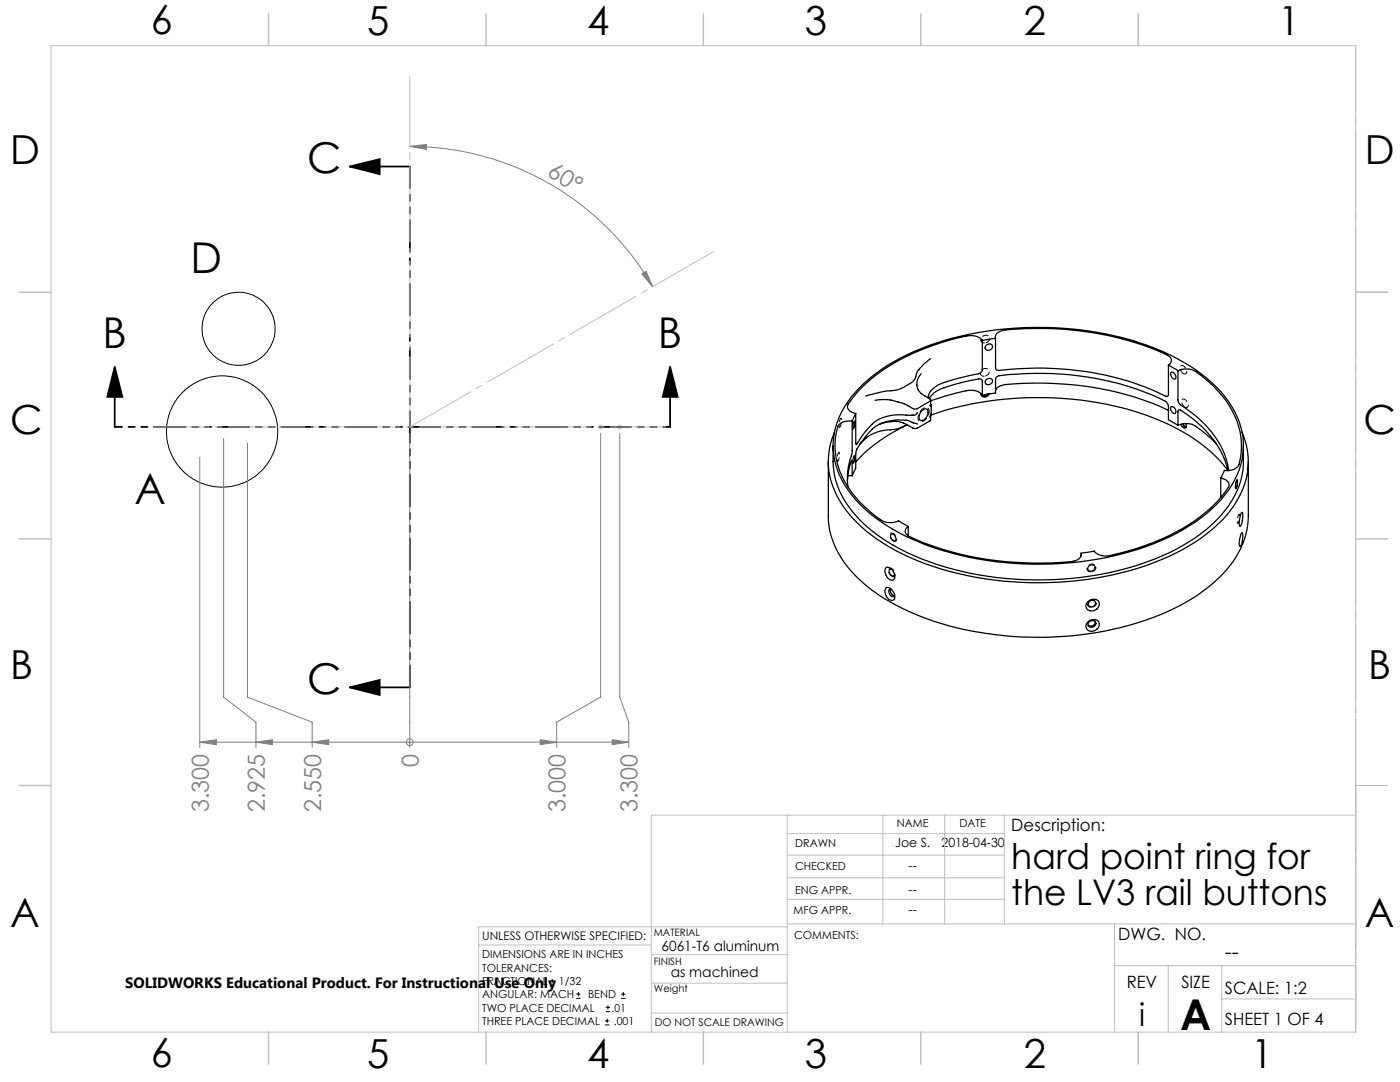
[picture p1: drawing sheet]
<svg xmlns="http://www.w3.org/2000/svg" width="279mm" height="216mm" viewBox="0 0 279 216" stroke-linecap="round" stroke-linejoin="round" font-family="sans-serif">
<g fill="none" stroke="#000" stroke-width=".2">
<path d="M109.8 196.6h.8M109.8 195.7h.8M110.2 195.3v.8M115 199.2h.9M115 198.4h.9M115.4 197.9v.9M124 199.2h.8M124 198.4h.8M124.4 197.9v.9M120.8 204.5h.8M120.8 203.7h.8M120.9 201.9h.8"/>
<path d="M120.9 201h.8M121.2 203.3v.8M121.3 200.6v.8"/>
<circle cx="47.6" cy="65.6" r="7.3"/>
<circle cx="44.3" cy="86.1" r="11.1"/>
</g>
<path d="M69.8 33.2l6-1.4v2.9zM69.8 33.2h12M22.9 73.2l1.5 6h-3zM22.9 73.2v12M133.7 73.2l1.6 6h-3zM133.7 73.2v12M69.8 137.2l6-1.5v3zM69.8 137.2h12" fill="none" stroke="#000" stroke-width=".35"/>
<g fill="none" stroke="#808080" stroke-width=".2">
<path d="M81.8 29.2l3.3-.4v1zM81.8 29.2a55.9 55.9 0 0 1 48.4 28M128.1 54.7l.8-.5 1.3 3zM39.9 91.2v57.9M44.6 87.5v51.6l6.5 5v5M49.4 88.4v50.7l12.9 5v5M81.8 86.5v62.6M119.9 86.5v52.6l-8.8 5v5M123.7 86.5v52.6l1.8 5v5M39.9 148.1h85.6M39.9 148.1l3.3-.5v1zM51.1 148.1l3.3-.5v1z"/>
<path d="M62.3 148.1l3.3-.5v1zM81.8 148.1h.1M107.8 147.6l3.3 .5-3.3 .5zM122.2 147.6l3.3 .5-3.3 .5z"/>
<circle cx="81.8" cy="148.1" r=".69"/>
</g>
<g fill="none" stroke="#c0c0c0" stroke-width=".2">
<path d="M10.2 9.1h260.3v196.9h-260.3zM270.5 58.3h6.4M119.4 85.2h1M119.5 84.8l.7 .7M119.9 84.7v1M120.2 84.8l-.7 .7M123.2 85.2h1M123.3 84.8l.7 .7M123.7 84.7v1M124 84.8l-.7 .7M270.5 156.7h6.4M157.1 162.7v43.3"/>
<path d="M157.1 175.2h43.3M157.1 170.6h43.3M157.1 166.3h43.3M157.1 179.5h43.3M176.2 162.7v21.7M188.5 162.7v21.7M200.4 162.7v21.7M270.6 162.7h-140.6v43.3M95.5 188.6h34.5M130 196.2h27.1M130 190.5h27.3M157.1 184.4h113.4"/>
<path d="M157.2 184.9h-61.7v21.1M222.4 184.4v21.6M222.4 192.7h48.1M233.2 192.7v13.3M243.8 199.3h26.7M243.8 192.7v13.3M130 202.1h27.1"/>
</g>
<path d="M236.2 74.5a.5 .5 0 0 0 .6-.1 .5 .5 0 0 0 0-.7l-.3-.4a.53 .53 0 0 0-.8-.3 .53 .53 0 0 0-.1 .8l.6 .7M236.5 81.2a.5 .5 0 0 0 .6-.1 .5 .5 0 0 0-.1-.7l-.2-.4a.53 .53 0 0 0-.8-.3 .53 .53 0 0 0-.1 .8l.6 .7M178 115a1.02 1.02 0 0 1-.4-1.6 1.11 1.11 0 0 1 .8 1.7l-.4-.1M178.3 108a1.02 1.02 0 0 1-.4-1.6 1.11 1.11 0 0 1 .8 1.6h-.4" fill="none" stroke="#000" stroke-width=".2" stroke-dasharray="1.3 .6" stroke-dashoffset=".2" stroke-linecap="butt"/>
<path d="M196.5 75.1a.78 .78 0 0 0 .9-.7 .78 .78 0 0 0-.6-.9 .83 .83 0 0 0-1.1 .5 .83 .83 0 0 0 .4 1l.4 .1M196.6 68.4a.78 .78 0 0 0 .9-.6 .78 .78 0 0 0-.6-.9 .83 .83 0 0 0-1.1 .4 .83 .83 0 0 0 .4 1.1h.4M217.8 114.1a.76 .76 0 0 1-.9-.7 .76 .76 0 0 1 .8-.8 .77 .77 0 0 1 1 .5 .77 .77 0 0 1-.7 1h-.2M217.9 121.2a.76 .76 0 0 1-.9-.7 .76 .76 0 0 1 .8-.8 .77 .77 0 0 1 1.1 .5 .77 .77 0 0 1-.8 .9l-.2 .1" fill="none" stroke="#000" stroke-width=".2" stroke-dasharray="1.3 .6" stroke-dashoffset="-.1" stroke-linecap="butt"/>
<path d="M167.3 91.9l.1-.2a1.7 1.7 0 0 0 0-1.4l-.2 .3a1.7 1.7 0 0 0 0 1.5l.1-.2M167.7 85.1l.1-.2a1.7 1.7 0 0 0 0-1.4l-.2 .3a1.7 1.7 0 0 0 0 1.5l.1-.2M246.8 97.4l-.1 .1a1.98 1.98 0 0 1 .2-1.8l.1 .7-.2 1M247.2 104.3l-.1 .1a1.98 1.98 0 0 1 .2-1.8l.1 .7-.2 1" fill="none" stroke="#000" stroke-width=".2" stroke-dasharray="1.3 .6" stroke-dashoffset=".6" stroke-linecap="butt"/>
<path d="M185.4 82.1a1.94 1.94 0 0 1-1.8 2 1.66 1.66 0 0 1 .4-2.4 .74 .74 0 0 1 .9-.4 .74 .74 0 0 1 .5 .8" fill="none" stroke="#000" stroke-width=".2" stroke-dasharray="1.3 .6" stroke-dashoffset=".5" stroke-linecap="butt"/>
<path d="M133.8 85.2h-110.9" fill="none" stroke="#000" stroke-width=".35" stroke-dasharray="6.3 1.3 1.3 1.3 1.3 1.3" stroke-dashoffset="4.9"/>
<path d="M81.8 33.2v104" fill="none" stroke="#000" stroke-width=".35" stroke-dasharray="6.3 1.3 1.3 1.3 1.3 1.3" stroke-dashoffset="2"/>
<path d="M270.6 9.1v49.2M270.6 58.3v49.2M270.6 107.5v49.2M270.6 156.7v49.2" fill="none" stroke="#c0c0c0" stroke-width=".2" stroke-dasharray="15.2 1.3 1.3 1.3" stroke-dashoffset="2.1"/>
<path d="M81.8 85.2v-70M81.8 85.2l60.6-35" fill="none" stroke="#c0c0c0" stroke-width=".2" stroke-dasharray="15.2 1.3 1.3 1.3" stroke-dashoffset="1.2"/>
<path d="M30.8 85.2h102" fill="none" stroke="#c0c0c0" stroke-width=".2" stroke-dasharray="15.2 1.3 1.3 1.3" stroke-dashoffset="4.2"/>
<g fill="none" stroke="#c0c0c0" stroke-width=".3">
<path d="M53.6 2.8v6.3M97 2.8v6.3M140.4 2.8v6.3M183.8 2.8v6.3M227.2 2.8v6.3M3.8 58.3h6.4M270.5 58.3h6.4M3.8 107.5h6.4M270.5 107.5h6.4M3.8 156.7h6.4M53.6 206v6.3M97 206v6.3"/>
<path d="M140.4 206v6.3M183.8 206v6.3M227.2 206v6.3"/>
</g>
<path d="M133.7 73.2l1.6 6h-3zM22.9 73.2l1.5 6h-3zM69.8 33.2l6-1.4v2.9zM69.8 137.2l6-1.5v3z" fill="#000"/>
<g fill="#808080">
<path d="M128.1 54.7l.8-.5 1.3 3zM81.8 29.2l3.3-.4v1z"/>
<path d="M62.3 148.1l3.3-.5v1zM51.1 148.1l3.3-.5v1zM39.9 148.1l3.3-.5v1zM107.8 147.6l3.3 .5-3.3 .5zM122.2 147.6l3.3 .5-3.3 .5z"/>
</g>
<g fill="none" stroke="#000" stroke-width=".25">
<path d="M171.6 77.3a41.1 41.1 0 0 1 18.7-9.9 67.5 67.5 0 0 1 40.2 2.1 32.2 32.2 0 0 1 14.7 10.7 14.7 14.7 0 0 1-.7 18.5 32.6 32.6 0 0 1-14 9.7 66.3 66.3 0 0 1-48.1-.7 30.2 30.2 0 0 1-13.8-10.9 14.7 14.7 0 0 1 1.3-17.6zM183.8 74.6a2.63 2.63 0 0 0 .8 4.4l1 .6a.26 .26 0 0 1 .1 .2 .26 .26 0 0 1-.1 .3l-2.5 1.4-.6 .1-2.1-1.1-1.8-.5a7.9 7.9 0 0 0-4-.1M185.7 79.8l.1 1M185.7 71.6a6 6 0 0 0-3 3.7l-.6 .9-1.9 1.1a9.5 9.5 0 0 1-3.7 .8l-3.7 1M195.8 78.6a.79 .79 0 0 0 .8 .7 .79 .79 0 0 0 .8-.7M196 67.9a3.2 3.2 0 0 0-3.2-.8 43.1 43.1 0 0 0-20.2 9.6 18.2 18.2 0 0 0-3.4 4.2 1.52 1.52 0 0 0 1.6 1.6M196 78.8l2.7-.4v-2.7a.76 .76 0 0 1 .8-.7 59.4 59.4 0 0 1 33.1 5.1l.5 .5 .1 .4v2.7l1.9 1.2M196 78.8v-2.7a.57 .57 0 0 0-.7-.5l-1.8 .4a28.5 28.5 0 0 0-6.7 2.1l-.9 .7-.4 .7M196 67.9v5.9a.91 .91 0 0 1-.7 .8l-2.6 .5a23 23 0 0 0-5.9 2l-.5 .3a2.74 2.74 0 0 0-1.1 2M196 78.8a3.1 3.1 0 0 0-3.2-.8l-4.5 1.1-2.6 .9M196.8 68.9a.65 .65 0 0 1 .9-.3 .65 .65 0 0 1 .3 .9 .68 .68 0 0 1-.9 .4 .68 .68 0 0 1-.4-.8zM196.8 75.7a.68 .68 0 0 1 .9-.2 .68 .68 0 0 1 .4 .9 .68 .68 0 0 1-.9 .4l-.5-.3-.1-.3z"/>
<path d="M197.1 78.6l-.3 .3a.74 .74 0 0 1-1-.1M198.7 67.5a1.26 1.26 0 0 1 1.1-1.5 61.8 61.8 0 0 1 16.1 .1 56 56 0 0 1 17.3 4.9 1.01 1.01 0 0 1 .6 .9 1.01 1.01 0 0 1-.6 .9M198.7 67.5l-2.7 .4M198.7 67.5v5.9a.59 .59 0 0 0 .8 .5 59.5 59.5 0 0 1 33.3 5.2l.3-.1 .1-.3v-5.9M198.7 77.9a2.32 2.32 0 0 1 2-1.2 63.3 63.3 0 0 1 32.5 5.2M233.2 72.8l1.9 1.2M233.7 74.3a.84 .84 0 0 1 .8 .4 .84 .84 0 0 1 0 .9 .96 .96 0 0 1-.8-1.3zM235.1 74a3.9 3.9 0 0 1 3.5 .1 21.5 21.5 0 0 1 8.6 11 13.2 13.2 0 0 1-.1 7.9l-.9 .7-.9 .2h-1l-.7 1.5M235.1 74v5.9l.4 .9a22.2 22.2 0 0 1 8.9 10l.8 3.1M165.3 92.1v10.9a17.5 17.5 0 0 0 6.5 12.9 45 45 0 0 0 19.6 9.5 67.5 67.5 0 0 0 42-3.6 31.2 31.2 0 0 0 13-10.2 15.8 15.8 0 0 0 2.7-8.6v-10.9M166.3 88.9a18.9 18.9 0 0 0 1.2 9 24.7 24.7 0 0 0 10.8 10.9 60.9 60.9 0 0 0 33.5 6.8 57.4 57.4 0 0 0 24.3-6.8 24.2 24.2 0 0 0 11.2-12 18.7 18.7 0 0 0 .8-7.9M166.5 86.3a15 15 0 0 0 2.6 15.9 36.3 36.3 0 0 0 17.3 10.9 68.4 68.4 0 0 0 45.5-1.5 32.2 32.2 0 0 0 14.5-10.9 14.8 14.8 0 0 0 1.5-14.4"/>
<path d="M169.2 94.9h.9M170.1 84a2.62 2.62 0 0 0-2.9 1.2 15.3 15.3 0 0 0 4.4 14.9l1.9 1.9a7.5 7.5 0 0 0 3.5 2.2l1 .1 1.3-.4 2 1.2M170.1 84l-.1 6.8a12.6 12.6 0 0 0-.8 6.4M170.1 94.9l-.1-3-.1 .1a12.8 12.8 0 0 0-.8 4M170.4 84.1l.2 .1v.5l-.1 .5-.2 .3-.1-.5zM170.5 90.9l.1 .1v.5l-.3 .9-.1-.5zM170.8 82.5l-.7 1.5M175.6 84.6a6.4 6.4 0 0 1 4.4-.3l2.2 1.1 .5 .1 2.9-1.5 .1-.2v-.9a59.7 59.7 0 0 1 22.4-3.6 60.2 60.2 0 0 1 26.7 6.2 28.9 28.9 0 0 1 10.2 8.4 18.2 18.2 0 0 0-7.1-10.5l-2.3-1.6a.32 .32 0 0 0-.4 0 .32 .32 0 0 0-.1 .4v2.7M180.9 84.7a6.6 6.6 0 0 1-3.9 1.1 7.4 7.4 0 0 0-5.3 2.8M181 84.8a32.3 32.3 0 0 0-10.2 7.3M183.1 82.3a1.52 1.52 0 0 1-1.7 .6 10 10 0 0 0-7 1.4 20.1 20.1 0 0 0-3.5 4.4l-.1-.2v-6M183.1 84.6l-.5-.1a8.3 8.3 0 0 0-9 1.6l-1.6 2a3.5 3.5 0 0 0-1.1 1.8l-.1 .6v2.9l-.7 1.5"/>
<path d="M184.1 81.9a.65 .65 0 0 1 .9-.3 .65 .65 0 0 1 .2 .9 1.43 1.43 0 0 1-1.5 1.4 1.46 1.46 0 0 1 .4-2zM185.8 80.8v.2l-.2-.1M185.8 80.9v1.6l-.2 .7M233.7 81.2a.81 .81 0 0 1 .8 .4 .81 .81 0 0 1-.1 .9 1 1 0 0 1-.7-1.3zM235.1 84.9a3.7 3.7 0 0 1 3.5 .2l2.3 1.7 1.9 1.8M236 84.6l.3 .5 .4 .2M236 84.6l.5 .6M236.6 84.6l.1 .1a.48 .48 0 0 1-.3 .7l-.4-.2-.3-.5M243.6 95.4l.5 .1a1.23 1.23 0 0 1 1 1.8 30.5 30.5 0 0 1-13.5 10.4 47.3 47.3 0 0 1-11 3.2l-1.3-.2-.9-.7-2.6 .4M243.6 95.4v3.8M246.8 95.9l.1 .7-.3 .8v-1zM176.8 117.4l.2-.1a1.61 1.61 0 0 1 1.3 2.4l-.1 .1a1.73 1.73 0 0 1-1.6-2.1z"/>
<path d="M176.8 113.3l.2-.1a1.81 1.81 0 0 1 1.5 2.2l-.2 .3a1.63 1.63 0 0 1-1.7-1.8zM177.7 117.6a1.11 1.11 0 0 0 .8 1.3M177.9 106.5a.92 .92 0 0 1 .8 1.3 .86 .86 0 0 1-.8-1.3zM177.9 113.6h-.3a.82 .82 0 0 0 0 .9 .82 .82 0 0 0 .8 .4l.1-.4M177.9 117.7l-.2-.1a.78 .78 0 0 0 .2 1.4h.5l.1-.4M181.3 105.1a1.07 1.07 0 0 0-.6 1.1 1.07 1.07 0 0 0 .8 .9 62.6 62.6 0 0 0 32.7 4.9 1.51 1.51 0 0 0 1.6-1.6M181.3 105.1v1.8M215.8 110.4v.5M217.3 113a.63 .63 0 0 1 .9-.3 .63 .63 0 0 1 .2 .9 .64 .64 0 0 1-1 .4 .64 .64 0 0 1-.1-1zM247.7 106.4l.2-.1a3.7 3.7 0 0 1-.4 2.8 3.4 3.4 0 0 1 .2-2.7zM247.7 102.4l.2-.2a3.7 3.7 0 0 1-.4 2.8 2.09 2.09 0 0 1 0-2zM217 120.1a1.36 1.36 0 0 1 2.4 .3 1.45 1.45 0 0 1-1 1.4 1.45 1.45 0 0 1-1.6-.5v-.8z"/>
<path d="M217 124.2a1.36 1.36 0 0 1 2.4 .3 1.45 1.45 0 0 1-1 1.4 1.45 1.45 0 0 1-1.6-.6v-.7zM217.4 124.1l.2-.2a.69 .69 0 0 1 1.1 .3 .69 .69 0 0 1-.6 .9 .65 .65 0 0 1-.8-.2 .65 .65 0 0 1 .1-.8zM217.4 120.1a.64 .64 0 0 1 .9-.3 .64 .64 0 0 1 .2 .9 .67 .67 0 0 1-.8 .4 .67 .67 0 0 1-.4-.9zM218.6 124a.87 .87 0 0 1-.5 .8 .87 .87 0 0 1-.9-.1"/>
</g>
<g font-size="8.5">
<text x="61.3" y="34.5">C</text>
<text x="38" y="54.5">D</text>
<text x="20.5" y="69.4">B</text>
<text x="131.3" y="69.4">B</text>
<text x="26.9" y="100.6">A</text>
<text x="61.3" y="138.4">C</text>
<text x="235.5" y="205.4">A</text>
</g>
<g font-size="8">
<text x="30.1" y="6.8">6</text>
<text x="73.3" y="6.9">5</text>
<text x="117.2" y="6.9">4</text>
<text x="160.6" y="6.9">3</text>
<text x="204.3" y="6.9">2</text>
<text x="255.1" y="6.9">1</text>
<text x="2.1" y="32.8">D</text>
<text x="272.4" y="32.8">D</text>
<text x="2.1" y="86.5">C</text>
<text x="272.1" y="86.5">C</text>
<text x="2.1" y="135.6">B</text>
<text x="273.1" y="135.6">B</text>
<text x="2.1" y="185">A</text>
<text x="272.4" y="185">A</text>
<text x="30.1" y="213">6</text>
<text x="73.3" y="213.1">5</text>
<text x="117.2" y="213.1">4</text>
<text x="160.6" y="213.1">3</text>
<text x="204.3" y="213.1">2</text>
<text x="249.7" y="213.1">1</text>
</g>
<g font-size="7.1">
<text x="201.8" y="173.4">hard point ring for</text>
<text x="201.8" y="180.5">the LV3 rail buttons</text>
</g>
<text font-size="6.3" x="227.3" y="204.6">i</text>
<g font-size="4.7" fill="#808080">
<text x="109" y="35" transform="rotate(32 109 35)">60°</text>
<text x="83.6" y="153" transform="rotate(-90 83.6 153)">0</text>
<text x="41.6" y="162" transform="rotate(-90 41.6 162)">3.300</text>
<text x="52.9" y="162" transform="rotate(-90 52.9 162)">2.925</text>
<text x="64.1" y="162" transform="rotate(-90 64.1 162)">2.550</text>
<text x="112.9" y="162" transform="rotate(-90 112.9 162)">3.000</text>
<text x="127.3" y="162" transform="rotate(-90 127.3 162)">3.300</text>
</g>
<text font-size="4.2" x="244.4" y="191.4">--</text>
<g font-size="3.4">
<text x="201.8" y="165.9">Description:</text>
<text x="223.2" y="187.6">DWG. NO.</text>
<text x="224.9" y="197.2">REV</text>
<text x="235.8" y="197.2">SIZE</text>
<text x="244.4" y="198.4">SCALE: 1:2</text>
<text x="244.4" y="204.6">SHEET 1 OF 4</text>
</g>
<text font-size="3" x="25" y="197.2">SOLIDWORKS Educational Product. For Instructional Use Only</text>
<g font-size="2.8">
<text x="132" y="189.7">6061-T6 aluminum</text>
<text x="133.9" y="194.9">as machined</text>
</g>
<g font-size="2.5">
<text x="178.7" y="169">Joe S.</text>
<text x="181.3" y="173.5">--</text>
<text x="187.9" y="169">2018-04-30</text>
<text x="181.3" y="178.3">--</text>
<text x="181.3" y="182.3">--</text>
</g>
<text font-size="2.4" x="96.2" y="187.5">UNLESS OTHERWISE SPECIFIED:</text>
<g font-size="2.2">
<text x="179" y="165.1">NAME</text>
<text x="191.5" y="165.1">DATE</text>
<text x="158.7" y="169">DRAWN</text>
<text x="158.7" y="173.5">CHECKED</text>
<text x="158.7" y="178.3">ENG APPR.</text>
<text x="158.4" y="182.4">MFG APPR.</text>
<text x="96.2" y="191.2">DIMENSIONS ARE IN INCHES</text>
<text x="158.5" y="187.4">COMMENTS:</text>
<text x="96.2" y="193.9">TOLERANCES:</text>
<text x="96.2" y="196.5">FRACTIONAL</text>
<text x="111.5" y="196.5">1/32</text>
<text x="96.2" y="201.8">TWO PLACE DECIMAL</text>
<text x="96.2" y="199.2">ANGULAR: MACH</text>
<text x="117.4" y="199.2">BEND</text>
<text x="122.1" y="201.8">.01</text>
<text x="96.2" y="204.5">THREE PLACE DECIMAL</text>
<text x="122.5" y="204.5">.001</text>
</g>
<text font-size="2.1" x="130.7" y="204.6">DO NOT SCALE DRAWING</text>
<g font-size="2">
<text x="130.5" y="186.8">MATERIAL</text>
<text x="130.5" y="192.5">FINISH</text>
<text x="130.5" y="198">Weight</text>
</g>
</svg>
